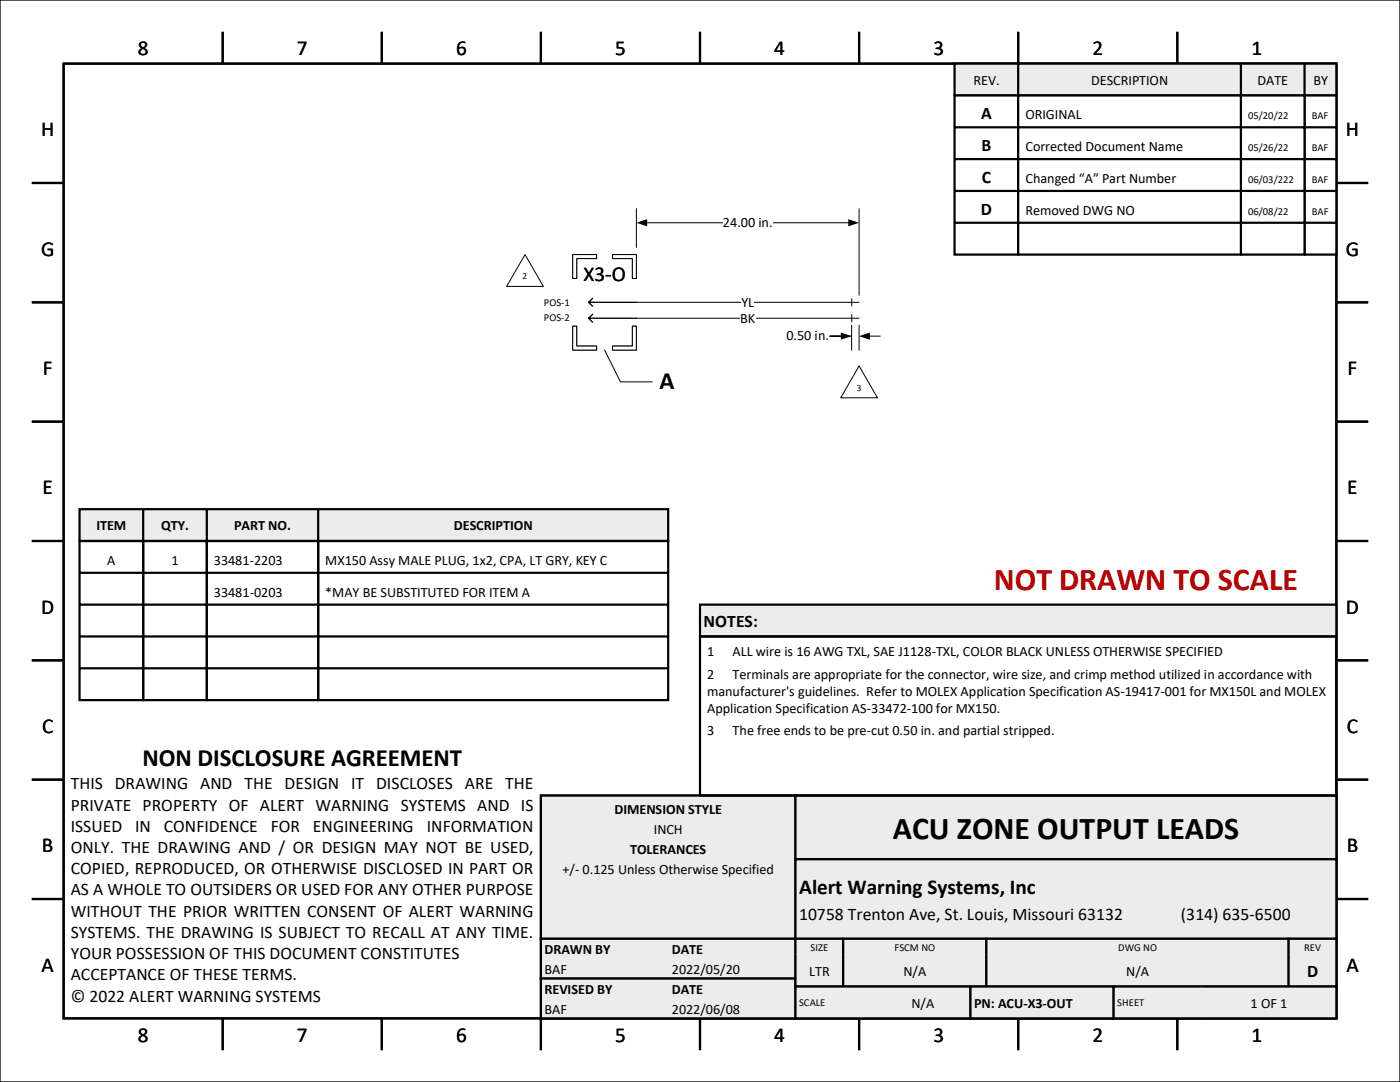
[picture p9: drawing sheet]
<svg xmlns="http://www.w3.org/2000/svg" width="279mm" height="216mm" viewBox="0 0 279 216" stroke-linecap="round" stroke-linejoin="round" font-family="sans-serif">
<path d="M0 0h279.4v215.9h-279.4z" fill="none" stroke="#000" stroke-width=".26"/>
<path d="M114.3 65.1h.8v4h4v.7h-4.8z" fill-rule="evenodd" fill="#fff"/>
<path d="M114.3 65.1h.8v4h4v.7h-4.8z" fill="none" stroke="#000" stroke-width=".2"/>
<path d="M122.2 50.8h4.8v4.8h-.8v-4h-4z" fill-rule="evenodd" fill="#fff"/>
<path d="M122.2 50.8h4.8v4.8h-.8v-4h-4z" fill="none" stroke="#000" stroke-width=".2"/>
<path d="M122.2 69.1h4v-4h.8v4.7h-4.8zM114.3 50.8v4.8h.8v-4h4v-.8z" fill-rule="evenodd" fill="#fff"/>
<path d="M114.3 50.8h4.8v.8h-4v4h-.8zM122.2 69.1h4v-4h.8v4.7h-4.8z" fill="none" stroke="#000" stroke-width=".2"/>
<path d="M114.3 65.1h.8v4h4v.7h-4.8z" fill-rule="evenodd" fill="#fff"/>
<path d="M114.3 65.1h.8v4h4v.7h-4.8z" fill="none" stroke="#000" stroke-width=".2"/>
<path d="M122.2 50.8h4.8v4.8h-.8v-4h-4z" fill-rule="evenodd" fill="#fff"/>
<path d="M122.2 50.8h4.8v4.8h-.8v-4h-4z" fill="none" stroke="#000" stroke-width=".2"/>
<path d="M122.2 69.1h4v-4h.8v4.7h-4.8zM114.3 50.8v4.8h.8v-4h4v-.8z" fill-rule="evenodd" fill="#fff"/>
<path d="M114.3 50.8h4.8v.8h-4v4h-.8zM122.2 69.1h4v-4h.8v4.7h-4.8z" fill="none" stroke="#000" stroke-width=".2"/>
<path d="M118.3 59.5l-.8 .8 .8 .8M117.5 60.3h9.5" fill="none" stroke="#000" stroke-width=".26"/>
<path d="M108.5 59.1h5.2v2.5h-5.2z" fill-rule="evenodd" fill="#fff"/>
<path d="M117.5 63.5h9.5M118.3 62.7l-.8 .8 .8 .8" fill="none" stroke="#000" stroke-width=".26"/>
<path d="M108.5 62.2h5.2v2.6h-5.2z" fill-rule="evenodd" fill="#fff"/>
<path d="M170 59.6v1.5M127 60.3h44.4" fill="none" stroke="#000" stroke-width=".2"/>
<path d="M147.9 58.6h2.6v3.4h-2.6z" fill-rule="evenodd" fill="#fff"/>
<path d="M127 63.5h44.4M170 62.8v1.4" fill="none" stroke="#000" stroke-width=".2"/>
<path d="M147.7 61.8h3v3.4h-3z" fill-rule="evenodd" fill="#fff"/>
<g fill="none" stroke="#000" stroke-width=".44">
<path d="M12.7 12.7h254v190.5h-254zM44.4 6.3v6.4M76.2 6.3v6.4M107.9 6.3v6.4M139.7 6.3v6.4M171.4 6.3v6.4M203.2 6.3v6.4M234.9 6.3v6.4M6.3 36.5h6.4M266.7 36.5h6.3M6.3 60.3h6.4M266.7 60.3h6.3"/>
<path d="M6.3 84.1h6.4M266.7 84.1h6.3M6.3 107.9h6.4M266.7 107.9h6.3M6.3 131.8h6.4M266.7 131.8h6.3M6.3 155.6h6.4M266.7 155.6h6.3M6.3 179.4h6.4M266.7 179.4h6.3M44.4 203.2v6.3M76.2 203.2v6.3"/>
<path d="M107.9 203.2v6.3M139.7 203.2v6.3M171.4 203.2v6.3M203.2 203.2v6.3M234.9 203.2v6.3"/>
</g>
<path d="M107.9 158.8h50.8v28.5h-50.8z" fill-rule="evenodd" fill="#ececec"/>
<path d="M107.9 158.8h50.8v28.5h-50.8z" fill="none" stroke="#000" stroke-width=".44"/>
<path d="M107.9 187.3h50.8v8h-50.8z" fill-rule="evenodd" fill="#ececec"/>
<path d="M107.9 187.3h50.8v8h-50.8z" fill="none" stroke="#000" stroke-width=".44"/>
<path d="M107.9 195.3h50.8v7.9h-50.8z" fill-rule="evenodd" fill="#ececec"/>
<path d="M107.9 195.3h50.8v7.9h-50.8z" fill="none" stroke="#000" stroke-width=".44"/>
<path d="M158.7 158.8h108v12.6h-108z" fill-rule="evenodd" fill="#ececec"/>
<path d="M158.7 158.8h108v12.6h-108z" fill="none" stroke="#000" stroke-width=".44"/>
<path d="M158.7 171.4h108v15.9h-108z" fill-rule="evenodd" fill="#ececec"/>
<path d="M158.7 171.4h108v15.9h-108z" fill="none" stroke="#000" stroke-width=".44"/>
<path d="M158.7 187.3h9.6v3.2h-9.6z" fill-rule="evenodd" fill="#ececec"/>
<path d="M158.7 190.5v-3.2h9.6v3.2" fill="none" stroke="#000" stroke-width=".44"/>
<path d="M168.3 187.3h28.5v3.2h-28.5z" fill-rule="evenodd" fill="#ececec"/>
<path d="M168.3 190.5v-3.2h28.5v3.2" fill="none" stroke="#000" stroke-width=".44"/>
<path d="M196.8 187.3h60.4v3.2h-60.4z" fill-rule="evenodd" fill="#ececec"/>
<path d="M196.8 190.5v-3.2h60.4v3.2" fill="none" stroke="#000" stroke-width=".44"/>
<path d="M257.2 187.3h9.5v3.2h-9.5z" fill-rule="evenodd" fill="#ececec"/>
<path d="M257.2 190.5v-3.2h9.5v3.2" fill="none" stroke="#000" stroke-width=".44"/>
<path d="M158.7 190.5h9.6v6.3h-9.6z" fill-rule="evenodd" fill="#ececec"/>
<path d="M158.7 190.5v6.3h9.6v-6.3" fill="none" stroke="#000" stroke-width=".44"/>
<path d="M168.3 190.5h28.5v6.3h-28.5z" fill-rule="evenodd" fill="#ececec"/>
<path d="M168.3 190.5v6.3h28.5v-6.3" fill="none" stroke="#000" stroke-width=".44"/>
<path d="M196.8 190.5h60.4v6.3h-60.4z" fill-rule="evenodd" fill="#ececec"/>
<path d="M196.8 190.5v6.3h60.4v-6.3" fill="none" stroke="#000" stroke-width=".44"/>
<path d="M257.2 190.5h9.5v6.3h-9.5z" fill-rule="evenodd" fill="#ececec"/>
<path d="M257.2 190.5v6.3h9.5v-6.3" fill="none" stroke="#000" stroke-width=".44"/>
<path d="M158.7 196.8h15.9v6.4h-15.9z" fill-rule="evenodd" fill="#ececec"/>
<path d="M174.6 196.8h-15.9v6.4h15.9" fill="none" stroke="#000" stroke-width=".44"/>
<path d="M174.6 196.8h19.1v6.4h-19.1z" fill-rule="evenodd" fill="#ececec"/>
<path d="M174.6 196.8h19.1v6.4h-19.1" fill="none" stroke="#000" stroke-width=".44"/>
<path d="M193.7 196.8h28.5v6.4h-28.5z" fill-rule="evenodd" fill="#ececec"/>
<path d="M193.7 196.8h28.5v6.4h-28.5z" fill="none" stroke="#000" stroke-width=".44"/>
<path d="M222.2 196.8h17.5v6.4h-17.5z" fill-rule="evenodd" fill="#ececec"/>
<path d="M239.7 196.8h-17.5v6.4h17.5" fill="none" stroke="#000" stroke-width=".44"/>
<path d="M239.7 196.8h27v6.4h-27z" fill-rule="evenodd" fill="#ececec"/>
<path d="M239.7 196.8h27v6.4h-27" fill="none" stroke="#000" stroke-width=".44"/>
<path d="M107.9 158.8h50.8v28.5h-50.8z" fill-rule="evenodd" fill="#ececec"/>
<path d="M107.9 158.8h50.8v28.5h-50.8z" fill="none" stroke="#000" stroke-width=".44"/>
<path d="M107.9 187.3h50.8v8h-50.8z" fill-rule="evenodd" fill="#ececec"/>
<path d="M107.9 187.3h50.8v8h-50.8z" fill="none" stroke="#000" stroke-width=".44"/>
<path d="M107.9 195.3h50.8v7.9h-50.8z" fill-rule="evenodd" fill="#ececec"/>
<path d="M107.9 195.3h50.8v7.9h-50.8z" fill="none" stroke="#000" stroke-width=".44"/>
<path d="M158.7 158.8h108v12.6h-108z" fill-rule="evenodd" fill="#ececec"/>
<path d="M158.7 158.8h108v12.6h-108z" fill="none" stroke="#000" stroke-width=".44"/>
<path d="M158.7 171.4h108v15.9h-108z" fill-rule="evenodd" fill="#ececec"/>
<path d="M158.7 171.4h108v15.9h-108z" fill="none" stroke="#000" stroke-width=".44"/>
<path d="M158.7 187.3h9.6v3.2h-9.6z" fill-rule="evenodd" fill="#ececec"/>
<path d="M158.7 190.5v-3.2h9.6v3.2" fill="none" stroke="#000" stroke-width=".44"/>
<path d="M168.3 187.3h28.5v3.2h-28.5z" fill-rule="evenodd" fill="#ececec"/>
<path d="M168.3 190.5v-3.2h28.5v3.2" fill="none" stroke="#000" stroke-width=".44"/>
<path d="M196.8 187.3h60.4v3.2h-60.4z" fill-rule="evenodd" fill="#ececec"/>
<path d="M196.8 190.5v-3.2h60.4v3.2" fill="none" stroke="#000" stroke-width=".44"/>
<path d="M257.2 187.3h9.5v3.2h-9.5z" fill-rule="evenodd" fill="#ececec"/>
<path d="M257.2 190.5v-3.2h9.5v3.2" fill="none" stroke="#000" stroke-width=".44"/>
<path d="M158.7 190.5h9.6v6.3h-9.6z" fill-rule="evenodd" fill="#ececec"/>
<path d="M158.7 190.5v6.3h9.6v-6.3" fill="none" stroke="#000" stroke-width=".44"/>
<path d="M168.3 190.5h28.5v6.3h-28.5z" fill-rule="evenodd" fill="#ececec"/>
<path d="M168.3 190.5v6.3h28.5v-6.3" fill="none" stroke="#000" stroke-width=".44"/>
<path d="M196.8 190.5h60.4v6.3h-60.4z" fill-rule="evenodd" fill="#ececec"/>
<path d="M196.8 190.5v6.3h60.4v-6.3" fill="none" stroke="#000" stroke-width=".44"/>
<path d="M257.2 190.5h9.5v6.3h-9.5z" fill-rule="evenodd" fill="#ececec"/>
<path d="M257.2 190.5v6.3h9.5v-6.3" fill="none" stroke="#000" stroke-width=".44"/>
<path d="M158.7 196.8h15.9v6.4h-15.9z" fill-rule="evenodd" fill="#ececec"/>
<path d="M174.6 196.8h-15.9v6.4h15.9" fill="none" stroke="#000" stroke-width=".44"/>
<path d="M174.6 196.8h19.1v6.4h-19.1z" fill-rule="evenodd" fill="#ececec"/>
<path d="M174.6 196.8h19.1v6.4h-19.1" fill="none" stroke="#000" stroke-width=".44"/>
<path d="M193.7 196.8h28.5v6.4h-28.5z" fill-rule="evenodd" fill="#ececec"/>
<path d="M193.7 196.8h28.5v6.4h-28.5z" fill="none" stroke="#000" stroke-width=".44"/>
<path d="M222.2 196.8h17.5v6.4h-17.5z" fill-rule="evenodd" fill="#ececec"/>
<path d="M239.7 196.8h-17.5v6.4h17.5" fill="none" stroke="#000" stroke-width=".44"/>
<path d="M239.7 196.8h27v6.4h-27z" fill-rule="evenodd" fill="#ececec"/>
<path d="M239.7 196.8h27v6.4h-27" fill="none" stroke="#000" stroke-width=".44"/>
<path d="M127 41.6v7.8zM171.4 41.6v17.3z" fill-rule="evenodd" fill="#fff"/>
<path d="M127 41.6v7.8zM129 44.4h40.5M171.4 41.6v17.3z" fill="none" stroke="#000" stroke-width=".2"/>
<path d="M127 44.4l2.2-.7v1.5zM169.3 43.7l2.1 .7-2.1 .8z" fill="#000"/>
<path d="M144.3 42.8h9.9v3.3h-9.9z" fill-rule="evenodd" fill="#fff"/>
<path d="M15.9 101.6h117.4v6.3h-117.4z" fill-rule="evenodd" fill="#ececec"/>
<path d="M15.9 101.6h117.4v6.3h-117.4zM15.9 107.9h12.7v31.8h-12.7zM15.9 114.3h117.4M28.6 107.9h12.7v31.8h-12.7zM28.6 101.6v6.3M41.3 107.9h22.2v31.8h-22.2zM41.3 101.6v6.3M63.5 107.9h69.8v31.8h-69.8zM63.5 101.6v6.3M15.9 120.6h117.4M15.9 127h117.4M15.9 133.3h117.4" fill="none" stroke="#000" stroke-width=".44"/>
<path d="M120.6 69.8l3.2 6.4h6.4" fill="none" stroke="#000" stroke-width=".2"/>
<g fill="#fff">
<path d="M131.6 73.2h3v6h-3z" fill-rule="evenodd"/>
<path d="M170 64.9v5zM171.4 64.9v5zM161.2 67.1h8.8z" fill-rule="evenodd"/>
</g>
<path d="M161.2 67.1h8.8zM165.7 67.1h2.3M170 64.9v5zM171.4 64.9v5zM173.4 67.1h2.3" fill="none" stroke="#000" stroke-width=".2"/>
<path d="M167.8 66.4l2.2 .7-2.2 .7zM171.4 67.1l2.2-.7v1.4z" fill="#000"/>
<path d="M156.9 65.4h8.5v3.4h-8.5z" fill-rule="evenodd" fill="#fff"/>
<path d="M139.7 120.6h127v6.4h-127z" fill-rule="evenodd" fill="#ececec"/>
<path d="M139.7 120.6h127v6.4h-127zM139.7 127h127v31.8h-127z" fill="none" stroke="#000" stroke-width=".44"/>
<path d="M171.4 73l3.7 6.4h-7.3z" fill="#fff"/>
<path d="M171.4 73l3.7 6.4h-7.3z" fill="none" stroke="#000" stroke-width=".2"/>
<path d="M104.8 50.8l3.6 6.4h-7.3z" fill="#fff"/>
<path d="M104.8 50.8l3.6 6.4h-7.3z" fill="none" stroke="#000" stroke-width=".2"/>
<path d="M190.5 12.7h76.2v6.3h-76.2z" fill-rule="evenodd" fill="#ececec"/>
<path d="M190.5 12.7h76.2v6.3h-76.2zM203.2 12.7v6.3M247.6 12.7v6.3M260.3 12.7v6.3" fill="none" stroke="#000" stroke-width=".44"/>
<path d="M190.5 19h12.7v31.8h-12.7z" fill-rule="evenodd" fill="#fff"/>
<path d="M190.5 19h12.7v31.8h-12.7zM190.5 25.4h12.7M190.5 31.8h12.7M190.5 38.1h12.7M190.5 44.4h12.7" fill="none" stroke="#000" stroke-width=".44"/>
<path d="M260.3 19h6.4v31.8h-6.4z" fill-rule="evenodd" fill="#fff"/>
<path d="M260.3 19h6.4v31.8h-6.4zM260.3 25.4h6.4M260.3 31.8h6.4M260.3 38.1h6.4M260.3 44.4h6.4" fill="none" stroke="#000" stroke-width=".44"/>
<path d="M247.6 19h12.7v31.8h-12.7z" fill-rule="evenodd" fill="#fff"/>
<path d="M247.6 19h12.7v31.8h-12.7zM247.6 25.4h12.7M247.6 31.8h12.7M247.6 38.1h12.7M247.6 44.4h12.7" fill="none" stroke="#000" stroke-width=".44"/>
<path d="M203.2 19h44.4v31.8h-44.4z" fill-rule="evenodd" fill="#fff"/>
<path d="M203.2 19h44.4v31.8h-44.4zM203.2 25.4h44.4M203.2 31.8h44.4M203.2 38.1h44.4M203.2 44.4h44.4" fill="none" stroke="#000" stroke-width=".44"/>
<text font-size="6.3" fill="#c00000" x="198.4" y="117.6">NOT DRAWN TO SCALE</text>
<text font-size="6.3" x="178.2" y="167.4">ACU ZONE OUTPUT LEADS</text>
<g font-size="5">
<text x="131.6" y="77.7">A</text>
<text x="28.4" y="152.8">NON DISCLOSURE AGREEMENT</text>
</g>
<g font-size="4.2">
<text x="27.5" y="11">8</text>
<text x="59.3" y="11">7</text>
<text x="91" y="11">6</text>
<text x="122.8" y="11">5</text>
<text x="154.5" y="11">4</text>
<text x="186.3" y="11">3</text>
<text x="218" y="11">2</text>
<text x="249.8" y="11">1</text>
<text x="8.2" y="27.2">H</text>
<text x="268.6" y="27.2">H</text>
<text x="8.2" y="51">G</text>
<text x="268.6" y="51">G</text>
<text x="116.4" y="56">X3-O</text>
<text x="8.6" y="74.8">F</text>
<text x="268.9" y="74.8">F</text>
<text x="8.5" y="98.7">E</text>
<text x="268.9" y="98.7">E</text>
<text x="8.2" y="122.5">D</text>
<text x="268.6" y="122.5">D</text>
<text x="8.4" y="146.3">C</text>
<text x="268.8" y="146.3">C</text>
<text x="8.4" y="170.1">B</text>
<text x="268.8" y="170.1">B</text>
<text x="159.5" y="178.4">Alert Warning Systems, Inc</text>
<text x="8.3" y="193.9">A</text>
<text x="268.7" y="193.9">A</text>
<text x="27.5" y="207.9">8</text>
<text x="59.3" y="207.9">7</text>
<text x="91" y="207.9">6</text>
<text x="122.8" y="207.9">5</text>
<text x="154.5" y="207.9">4</text>
<text x="186.3" y="207.9">3</text>
<text x="218" y="207.9">2</text>
<text x="249.8" y="207.9">1</text>
</g>
<g font-size="3.5">
<text x="195.8" y="23.8">A</text>
<text x="195.9" y="30.2">B</text>
<text x="195.9" y="36.5">C</text>
<text x="195.8" y="42.9">D</text>
<text x="140.4" y="125.1">NOTES:</text>
<text x="14.1" y="157.5">THIS DRAWING AND THE DESIGN IT DISCLOSES ARE THE</text>
<text x="14.1" y="161.7">PRIVATE PROPERTY OF ALERT WARNING SYSTEMS AND IS</text>
<text x="14.1" y="166">ISSUED</text>
<text x="27" y="166">IN</text>
<text x="32.7" y="166">CONFIDENCE</text>
<text x="54" y="166">FOR</text>
<text x="62.5" y="166">ENGINEERING</text>
<text x="85.2" y="166">INFORMATION</text>
<text x="14.1" y="170.2">ONLY. THE DRAWING AND / OR DESIGN MAY NOT BE USED,</text>
<text x="14.1" y="174.4">COPIED, REPRODUCED, OR OTHERWISE DISCLOSED IN PART OR</text>
<text x="14.1" y="178.7">AS A WHOLE TO OUTSIDERS OR USED FOR ANY OTHER PURPOSE</text>
<text x="14.1" y="182.9">WITHOUT THE PRIOR WRITTEN CONSENT OF ALERT WARNING</text>
<text x="159.5" y="183.6">10758 Trenton Ave, St. Louis, Missouri 63132</text>
<text x="235.7" y="183.6">(314) 635-6500</text>
<text x="14.1" y="187.1">SYSTEMS. THE DRAWING IS SUBJECT TO RECALL AT ANY TIME.</text>
<text x="14.1" y="191.4">YOUR POSSESSION OF THIS DOCUMENT CONSTITUTES</text>
<text x="14.1" y="195.6">ACCEPTANCE OF THESE TERMS.</text>
<text x="260.9" y="194.9">D</text>
<text x="14.1" y="199.9">© 2022 ALERT WARNING SYSTEMS</text>
</g>
<g font-size="2.8">
<text x="194.3" y="16.9">REV.</text>
<text x="217.8" y="16.9">DESCRIPTION</text>
<text x="251" y="16.9">DATE</text>
<text x="262.1" y="16.9">BY</text>
<text x="204.6" y="23.8">ORIGINAL</text>
<text x="204.6" y="30.2">Corrected Document Name</text>
<text x="204.6" y="36.5">Changed “A” Part Number</text>
<text x="144.3" y="45.3">24.00 in.</text>
<text x="204.6" y="42.9">Removed DWG NO</text>
<text x="147.7" y="64.4">BK</text>
<text x="148" y="61.2">YL</text>
<text x="156.9" y="67.9">0.50 in.</text>
<text x="19.2" y="105.8">ITEM</text>
<text x="32.2" y="105.8">QTY.</text>
<text x="46.7" y="105.8">PART NO.</text>
<text x="90.6" y="105.8">DESCRIPTION</text>
<text x="21.4" y="112.7">A</text>
<text x="34.2" y="112.7">1</text>
<text x="42.7" y="112.7">33481-2203</text>
<text x="64.9" y="112.7">MX150 Assy MALE PLUG, 1x2, CPA, LT GRY, KEY C</text>
<text x="42.7" y="119.1">33481-0203</text>
<text x="64.9" y="119.1">*MAY BE SUBSTITUTED FOR ITEM A</text>
<text x="141.1" y="131">1</text>
<text x="146.2" y="131">ALL wire is 16 AWG TXL, SAE J1128-TXL, COLOR BLACK UNLESS OTHERWISE SPECIFIED</text>
<text x="141.1" y="135.4">2</text>
<text x="146.2" y="135.4">Terminals are appropriate for the connector, wire size, and crimp method utilized in accordance with</text>
<text x="141.1" y="138.8">manufacturer's guidelines. Refer to MOLEX Application Specification AS-19417-001 for MX150L and MOLEX</text>
<text x="141.1" y="142.2">Application Specification AS-33472-100 for MX150.</text>
<text x="141.1" y="146.6">3</text>
<text x="146.2" y="146.6">The free ends to be pre-cut 0.50 in. and partial stripped.</text>
<text x="122.6" y="162.5">DIMENSION STYLE</text>
<text x="130.5" y="166.4">INCH</text>
<text x="125.7" y="170.4">TOLERANCES</text>
<text x="112.3" y="174.3">+/- 0.125 Unless Otherwise Specified</text>
<text x="108.7" y="190.3">DRAWN BY</text>
<text x="134.1" y="190.3">DATE</text>
<text x="108.7" y="194.3">BAF</text>
<text x="134.1" y="194.3">2022/05/20</text>
<text x="161.5" y="194.7">LTR</text>
<text x="180.3" y="194.7">N/A</text>
<text x="224.8" y="194.7">N/A</text>
<text x="108.7" y="198.3">REVISED BY</text>
<text x="108.7" y="202.2">BAF</text>
<text x="134.1" y="198.3">DATE</text>
<text x="134.1" y="202.2">2022/06/08</text>
<text x="181.9" y="201">N/A</text>
<text x="194.4" y="201">PN: ACU-X3-OUT</text>
<text x="249.6" y="201">1 OF 1</text>
</g>
<g font-size="2.1">
<text x="249.1" y="23.8">05/20/22</text>
<text x="261.8" y="23.8">BAF</text>
<text x="249.1" y="30.2">05/26/22</text>
<text x="261.8" y="30.2">BAF</text>
<text x="249.1" y="36.5">06/03/222</text>
<text x="261.8" y="36.5">BAF</text>
<text x="249.1" y="42.9">06/08/22</text>
<text x="261.8" y="42.9">BAF</text>
<text x="108.5" y="61">POS-1</text>
<text x="108.5" y="64.1">POS-2</text>
<text x="161.8" y="189.7">SIZE</text>
<text x="178.5" y="189.7">FSCM NO</text>
<text x="223.2" y="189.7">DWG NO</text>
<text x="260.3" y="189.7">REV</text>
<text x="159.5" y="200.8">SCALE</text>
<text x="223" y="200.8">SHEET</text>
</g>
<g font-size="1.9">
<text x="104.3" y="55.7">2</text>
<text x="171" y="77.9">3</text>
</g>
</svg>
